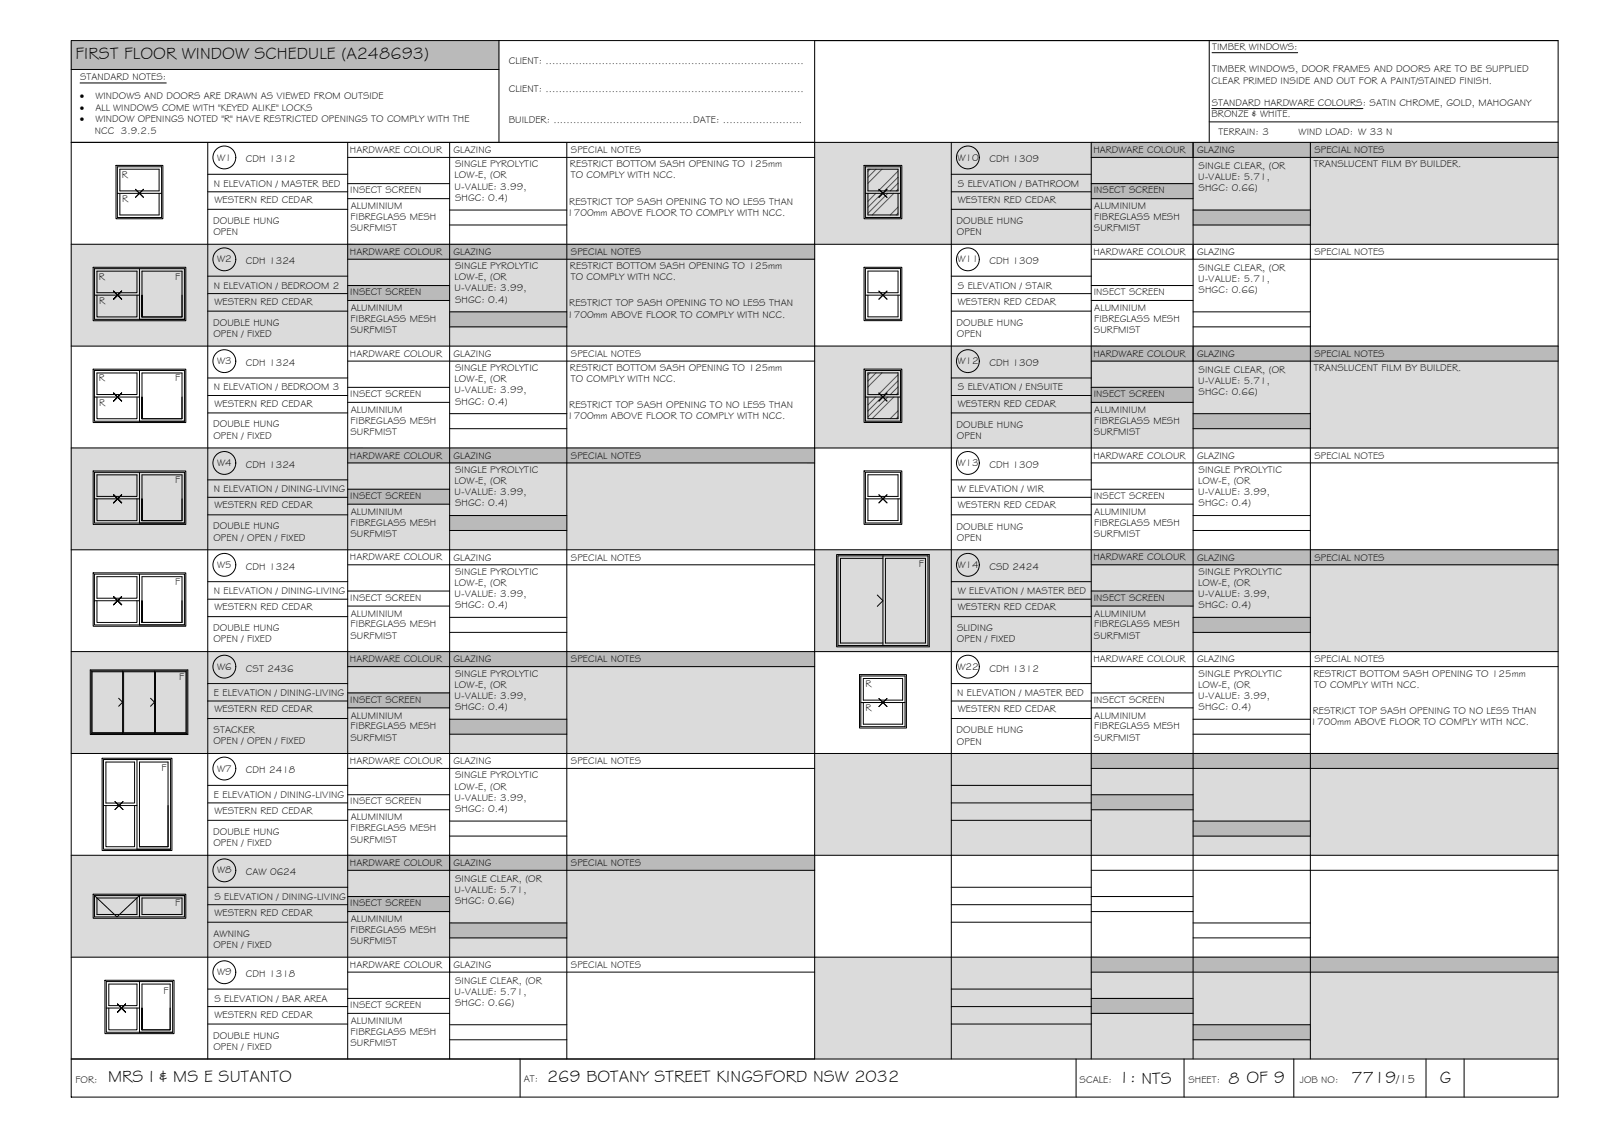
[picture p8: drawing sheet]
<svg xmlns="http://www.w3.org/2000/svg" width="420mm" height="297mm" viewBox="0 0 420 297" stroke-linecap="round" stroke-linejoin="round" font-family="sans-serif">
<!-- layer: WINDOW SCHEDULE HATCH -->
<g fill="#dbdbdb" stroke="#dbdbdb" stroke-width=".26">
<path d="M213.7 37.3l195 26.7v-26.7zM213.7 37.3l195 26.7h-195z"/>
<path d="M18.7 64l195 26.7v-26.7zM18.7 64l195 26.7h-195z"/>
<path d="M213.7 90.7l195 26.7v-26.7zM213.7 90.7l195 26.7h-195z"/>
<path d="M18.7 117.4l195 26.7v-26.7zM18.7 117.4l195 26.7h-195z"/>
<path d="M213.7 144.1l195 26.7v-26.7zM213.7 144.1l195 26.7h-195z"/>
<path d="M18.7 170.8l195 26.7v-26.7zM18.7 170.8l195 26.7h-195z"/>
<path d="M213.7 197.5l195 26.7v-26.7zM213.7 197.5l195 26.7h-195z"/>
<path d="M18.7 224.2l195 26.7v-26.7zM18.7 224.2l195 26.7h-195z"/>
<path d="M213.7 250.9l195 26.7v-26.7zM213.7 250.9l195 26.7h-195z"/>
</g>
<g fill="#bababa" stroke="#bababa" stroke-width=".26">
<path d="M18.7 10.6l112.2 7.6v-7.6zM18.7 10.6l112.2 7.6h-112.2z"/>
<path d="M286.2 37.3l122.5 4v-4zM286.2 37.3l122.5 4h-122.5z"/>
<path d="M286.2 48.1l26.7 4v-4zM286.2 48.1l26.7 4h-26.7z"/>
<path d="M312.9 55.1l30.8 3.9v-3.9zM312.9 55.1l30.8 3.9h-30.8z"/>
<path d="M91.2 64l122.5 4v-4zM91.2 64l122.5 4h-122.5z"/>
<path d="M91.2 74.9l26.7 3.9v-3.9zM91.2 74.9l26.7 3.9h-26.7z"/>
<path d="M117.9 81.8l30.8 3.9v-3.9zM117.9 81.8l30.8 3.9h-30.8z"/>
<path d="M286.2 90.7l122.5 4v-4zM286.2 90.7l122.5 4h-122.5z"/>
<path d="M286.2 101.6l26.7 3.9v-3.9zM286.2 101.6l26.7 3.9h-26.7z"/>
<path d="M312.9 108.5l30.8 3.9v-3.9zM312.9 108.5l30.8 3.9h-30.8z"/>
<path d="M91.2 117.4l122.5 4v-4zM91.2 117.4l122.5 4h-122.5z"/>
<path d="M91.2 128.3l26.7 3.9v-3.9zM91.2 128.3l26.7 3.9h-26.7z"/>
<path d="M117.9 135.2l30.8 3.9v-3.9zM117.9 135.2l30.8 3.9h-30.8z"/>
<path d="M286.2 144.1l122.5 4v-4zM286.2 144.1l122.5 4h-122.5z"/>
<path d="M286.2 155l26.7 3.9v-3.9zM286.2 155l26.7 3.9h-26.7z"/>
<path d="M312.9 161.9l30.8 3.9v-3.9zM312.9 161.9l30.8 3.9h-30.8z"/>
<path d="M91.2 170.8l122.5 4v-4zM91.2 170.8l122.5 4h-122.5z"/>
<path d="M91.2 181.6l26.7 4v-4zM91.2 181.6l26.7 4h-26.7z"/>
<path d="M117.9 188.6l30.8 3.9v-3.9zM117.9 188.6l30.8 3.9h-30.8z"/>
<path d="M286.2 197.5l122.5 4v-4zM286.2 197.5l122.5 4h-122.5z"/>
<path d="M286.2 208.4l26.7 3.9v-3.9zM286.2 208.4l26.7 3.9h-26.7z"/>
<path d="M312.9 215.3l30.8 3.9v-3.9zM312.9 215.3l30.8 3.9h-30.8z"/>
<path d="M91.2 224.2l122.5 4v-4zM91.2 224.2l122.5 4h-122.5z"/>
<path d="M91.2 235l26.7 4v-4zM91.2 235l26.7 4h-26.7z"/>
<path d="M117.9 242l30.8 3.9v-3.9zM117.9 242l30.8 3.9h-30.8z"/>
<path d="M286.2 250.9l122.5 4v-4zM286.2 250.9l122.5 4h-122.5z"/>
<path d="M286.2 261.8l26.7 3.9v-3.9zM286.2 261.8l26.7 3.9h-26.7z"/>
<path d="M312.9 268.7l30.8 3.9v-3.9zM312.9 268.7l30.8 3.9h-30.8z"/>
</g>
<!-- layer: BORDER -->
<g fill="none" stroke="#000" stroke-width=".26">
<path d="M18.7 10.6h390v277h-390zM18.7 18.2h112.2M130.9 10.6v26.7M317.1 10.6v26.7M408.7 10.6h-195v267M18.7 37.3h390M54.5 37.3v240.3M91.2 37.3v240.3M117.9 37.3v240.3M148.7 37.3v240.3M249.5 37.3v240.3M286.2 37.3v240.3"/>
<path d="M312.9 37.3v240.3M317.1 32h91.6M343.7 37.3v240.3M54.5 45.7h36.7M54.5 50.3h36.7M54.5 54.9h36.7M91.2 41.3h122.5M91.2 48.1h26.7M91.2 52.1h26.7M117.9 55.1h30.8M117.9 59h30.8M249.5 45.7h36.7"/>
<path d="M249.5 50.3h36.7M249.5 54.9h36.7M286.2 41.3h122.5M286.2 48.1h26.7M286.2 52.1h26.7M312.9 55.1h30.8M312.9 59h30.8M18.7 64h390M54.5 72.4h36.7M54.5 77h36.7M91.2 68h122.5M91.2 74.9h26.7"/>
<path d="M91.2 78.8h26.7M249.5 72.4h36.7M249.5 77h36.7M286.2 68h122.5M286.2 74.9h26.7M286.2 78.8h26.7M18.7 90.7h390M54.5 81.6h36.7M54.5 99.1h36.7M91.2 94.7h122.5M117.9 81.8h30.8M117.9 85.7h30.8"/>
<path d="M249.5 81.6h36.7M249.5 99.1h36.7M286.2 94.7h122.5M312.9 81.8h30.8M312.9 85.7h30.8M18.7 117.4h390M54.5 103.7h36.7M54.5 108.3h36.7M91.2 101.6h26.7M91.2 105.5h26.7M117.9 108.5h30.8M117.9 112.4h30.8"/>
<path d="M249.5 103.7h36.7M249.5 108.3h36.7M286.2 101.6h26.7M286.2 105.5h26.7M312.9 108.5h30.8M312.9 112.4h30.8M54.5 125.8h36.7M54.5 130.4h36.7M54.5 135h36.7M91.2 121.4h122.5M91.2 128.3h26.7M91.2 132.2h26.7"/>
<path d="M117.9 135.2h30.8M117.9 139.1h30.8M249.5 125.8h36.7M249.5 130.4h36.7M249.5 135h36.7M286.2 121.4h122.5M286.2 128.3h26.7M286.2 132.2h26.7M312.9 135.2h30.8M312.9 139.1h30.8M18.7 144.1h390M54.5 152.5h36.7"/>
<path d="M54.5 157.1h36.7M91.2 148.1h122.5M91.2 155h26.7M91.2 158.9h26.7M249.5 152.5h36.7M249.5 157.1h36.7M286.2 148.1h122.5M286.2 155h26.7M286.2 158.9h26.7M18.7 170.8h390M54.5 161.7h36.7M54.5 179.2h36.7"/>
<path d="M91.2 174.8h122.5M117.9 161.9h30.8M117.9 165.8h30.8M249.5 161.7h36.7M249.5 179.2h36.7M286.2 174.8h122.5M312.9 161.9h30.8M312.9 165.8h30.8M18.7 197.5h390M54.5 183.8h36.7M54.5 188.4h36.7M91.2 181.7h26.7"/>
<path d="M91.2 185.6h26.7M117.9 188.6h30.8M117.9 192.5h30.8M249.5 183.8h36.7M249.5 188.4h36.7M286.2 181.7h26.7M286.2 185.6h26.7M312.9 188.6h30.8M312.9 192.5h30.8M54.5 205.9h36.7M54.5 210.5h36.7M54.5 215.1h36.7"/>
<path d="M91.2 201.5h122.5M91.2 208.4h26.7M91.2 212.3h26.7M117.9 215.3h30.8M117.9 219.2h30.8M249.5 205.9h36.7M249.5 210.5h36.7M249.5 215.1h36.7M286.2 201.5h122.5M286.2 208.4h26.7M286.2 212.3h26.7M312.9 215.3h30.8"/>
<path d="M312.9 219.2h30.8M18.7 224.2h390M54.5 232.6h36.7M54.5 237.2h36.7M91.2 228.2h122.5M91.2 235h26.7M91.2 239h26.7M249.5 232.6h36.7M249.5 237.2h36.7M286.2 228.2h122.5M286.2 235h26.7M286.2 239h26.7"/>
<path d="M18.7 250.9h390M54.5 241.8h36.7M54.5 259.3h36.7M91.2 254.9h122.5M117.9 242h30.8M117.9 245.9h30.8M249.5 241.8h36.7M249.5 259.3h36.7M286.2 254.9h122.5M312.9 242h30.8M312.9 245.9h30.8M18.7 277.6h390"/>
<path d="M54.5 263.9h36.7M54.5 268.5h36.7M91.2 261.8h26.7M91.2 265.7h26.7M117.9 268.7h30.8M117.9 272.6h30.8M136.4 277.6v10M249.5 263.9h36.7M249.5 268.5h36.7M282.2 277.6v10M286.2 261.8h26.7M286.2 265.7h26.7"/>
<path d="M310.5 277.6v10M312.9 268.7h30.8M312.9 272.6h30.8M339.3 277.6v10M374 277.6v10M384 277.6v10"/>
</g>
<!-- layer: TEXT -->
<path d="M317.9 13.8h22.4M21 21.8h22.6M312.9 37.6v3.7M317.8 28.5h39.6M312.9 64.3v3.7M312.9 91v3.7M117.9 224.5v3.7M117.9 251.2v3.7" fill="none" stroke="#000" stroke-width=".26"/>
<!-- layer: WINDOWS -->
<g fill="none" stroke="#000" stroke-width=".26">
<path d="M30.8 43.7h11.6v13.3h-11.6zM30.8 50.7h11.6M31.4 44.4h10.3v5.7h-10.3zM31.4 50.7v5.7h10.3v-5.7M35.5 49.6l2.1 2.1M37.6 49.6l-2.1 2.1M227 43.7h9.2v13.3h-9.2zM227 50.7h9.2M227.6 44.4h7.9v5.7h-7.9zM227.6 50.7v5.7h7.9v-5.7M230.5 49.6l2.1 2.1M232.6 49.6l-2.1 2.1"/>
<path d="M24.8 70.4h23.6v13.3h-23.6zM24.8 77.4h11.8M25.4 77.4v5.7h10.5v-5.7M25.4 71.1h10.5v5.6h-10.5zM29.8 76.3l2.1 2.1M31.9 76.3l-2.1 2.1 2.1-2.1M31.9 76.3l-2.1 2.1M36.6 70.4v13.3h11.8M37.2 77.4v5.7v-12h10.5v12h-10.5h10.5v-5.7M227 70.4h9.2v13.3h-9.2zM227 77.4h9.2M227.6 71.1h7.9v5.6h-7.9z"/>
<path d="M227.6 77.4v5.7h7.9v-5.7M230.5 76.3l2.1 2.1M232.6 76.3l-2.1 2.1M24.8 97.1h23.6v13.3h-23.6zM25.4 97.8h10.5v5.6h-10.5zM36.6 97.1v13.3h11.8M227 97.1h9.2v13.3h-9.2zM227.6 97.8h7.9v5.7h-7.9zM24.8 104.1h11.8M25.4 104.1v5.7h10.5v-5.7M29.8 103l2.1 2.1M31.9 103l-2.1 2.1 2.1-2.1"/>
<path d="M31.9 103l-2.1 2.1M37.2 104.1v5.7v-12h10.5v12h-10.5h10.5v-5.7M227 104.1h9.2M227.6 104.1v5.7h7.9v-5.7M230.5 103l2.1 2.1M232.6 103l-2.1 2.1M24.8 123.8h23.6v13.3h-23.6zM24.8 130.8h11.8M25.4 130.8v5.7h10.5v-5.7M25.4 124.5h10.5v5.6h-10.5zM29.8 129.7l2.1 2.1M31.9 129.7l-2.1 2.1 2.1-2.1"/>
<path d="M31.9 129.7l-2.1 2.1M36.6 123.8v13.3h11.8M37.2 130.8v5.7v-12h10.5v12h-10.5h10.5v-5.7M227 130.8h9.2M227 123.8h9.2v13.3h-9.2zM227.6 124.5h7.9v5.6h-7.9zM227.6 130.8v5.7h7.9v-5.7M230.5 129.7l2.1 2.1M232.6 129.7l-2.1 2.1M24.8 150.5h23.6v13.3h-23.6zM24.8 157.5h11.8M25.4 157.5v5.7h10.5v-5.7"/>
<path d="M25.4 151.2h10.5v5.6h-10.5zM29.8 156.4l2.1 2.2M31.9 156.4l-2.1 2.2 2.1-2.2M31.9 156.4l-2.1 2.2M36.6 150.5v13.3h11.8M37.2 157.5v5.7v-12h10.5v12h-10.5h10.5v-5.7M219.8 145.7h23.6v23.5h-23.6zM230.1 156l1.5 1.5-1.5 1.5M231.6 146.4h-11.2v22.2h11.2M231.6 145.7v23.5M232.2 146.4h10.5v22.2h-10.5zM23.9 175.9h25.1v16.4h-25.1z"/>
<path d="M32.2 176.1h-8v16h8M32.2 175.9v16.4M40.5 176.1h-8.1v16h8.1M40.5 175.9v16.4M40.8 176.1h8v16h-8zM225.8 177.2h11.6v13.3h-11.6zM226.4 177.9h10.3v5.7h-10.3zM27.1 199.1h17.6v23.5h-17.6zM27.8 199.8h7.5v10.7h-7.5zM31.1 183.1l1.1 1-1.1 1.1M35.9 199.1v23.5h8.8M39.5 183.1l1 1-1 1.1"/>
<path d="M225.8 184.2h11.6M226.4 184.2v5.7h10.3v-5.7M230.5 183.1l2.1 2.1M232.6 183.1l-2.1 2.1M27.1 211.2h8.8M27.8 211.2v10.8h7.5v-10.8M30.1 210.1l1.1 1.1 1.1-1.1M30.1 212.3l1.1-1.1 1.1 1.1M36.6 211.2v10.8v-22.2h7.5v22.2h-7.5h7.5v-10.8M24.8 234.8h23.6h-11.8M24.8 234.8l5.9 5.6 5.9-5.6M24.8 234.8v5.6h23.6v-5.6"/>
<path d="M25.4 235.4h10.5v4.3h-10.5zM36.6 234.8v5.6M37.2 235.4h10.5v4.3h-10.5zM27.9 257.3h17.4v13.3h-17.4zM28.5 258h7.4v5.6h-7.4zM36.6 257.3v13.3h8.7M27.9 264.3h8.7M28.5 264.3v5.7h7.4v-5.7M30.8 263.2l2.1 2.2M32.9 263.2l-2.1 2.2 2.1-2.2M32.9 263.2l-2.1 2.2M37.2 264.3v5.7v-12h7.4v12h-7.4h7.4v-5.7"/>
<circle cx="58.8" cy="41.3" r="3"/>
<circle cx="253.8" cy="41.3" r="3"/>
<circle cx="58.8" cy="68" r="3"/>
<circle cx="253.8" cy="68" r="3"/>
<circle cx="58.8" cy="94.7" r="3"/>
<circle cx="253.8" cy="94.7" r="3"/>
<circle cx="58.8" cy="121.4" r="3"/>
<circle cx="253.8" cy="121.4" r="3"/>
<circle cx="58.8" cy="148.1" r="3"/>
<circle cx="253.8" cy="148.1" r="3"/>
<circle cx="58.8" cy="174.8" r="3"/>
<circle cx="253.8" cy="174.8" r="3"/>
<circle cx="58.8" cy="201.5" r="3"/>
<circle cx="58.8" cy="228.2" r="3"/>
<circle cx="58.8" cy="254.9" r="3"/>
</g>
<!-- layer: NEWWORK -->
<g fill="none" stroke="#000" stroke-width=".26">
<path d="M30.4 43.4h12.3v14h-12.3zM226.6 43.4h9.9v14h-9.9zM24.4 70.1h24.3v14h-24.3zM226.6 70.1h9.9v14h-9.9zM24.4 96.8h24.3v14h-24.3zM226.6 96.8h9.9v14h-9.9zM24.4 123.5h24.3v14h-24.3zM226.6 123.5h9.9v14h-9.9zM24.4 150.2h24.3v14h-24.3zM219.4 145.4h24.3v24.2h-24.3zM23.7 175.6h25.6v17h-25.6zM225.4 176.9h12.3v14h-12.3z"/>
<path d="M26.8 198.8h18.3v24.2h-18.3zM24.4 234.4h24.3v6.3h-24.3zM27.5 257h18.1v14h-18.1z"/>
</g>
<!-- layer: HATCH -->
<g fill="none" stroke="#545454" stroke-width=".26">
<path d="M228.2 44.4l-.6 .5M229.7 50.7l-2.1 2.1M229.8 44.4l-2.2 2.1M231.3 50.7l-3.7 3.6M231.3 44.4l-3.7 3.7M232.9 50.7l-5.3 5.2M234.4 50.7l-5.6 5.7M235.5 44.9l-5.1 5.2M235.5 46.5l-3.6 3.6M235.5 54.3l-2 2.1M235.5 55.9l-.5 .5M235.5 48l-2 2.1"/>
<path d="M235.5 49.6l-.4 .5M228.2 97.8l-.6 .5M229.8 97.8l-2.2 2.1M231.3 97.8l-3.7 3.7M235.5 98.3l-5.1 5.2M235.5 99.8l-3.6 3.7M229.7 104.1l-2.1 2.1M231.3 104.1l-3.7 3.7M232.9 104.1l-5.3 5.2M234.4 104.1l-5.6 5.7M235.5 107.7l-2 2.1M235.5 109.3l-.5 .5"/>
<path d="M235.5 101.4l-2 2.1M235.5 103l-.4 .5"/>
</g>
<g font-size="4.5">
<text x="19.8" y="15.6">FIRST FLOOR WINDOW SCHEDULE (A248693)</text>
<text x="28.3" y="283.7">MRS I &amp; MS E SUTANTO</text>
<text x="143.5" y="283.7">269 BOTANY STREET KINGSFORD NSW 2032</text>
<text x="293.4" y="284">1: NTS</text>
<text x="322.2" y="284.2">8 OF 9</text>
<text x="354.5" y="283.8">7719</text>
<text x="377.6" y="283.8">G</text>
</g>
<text font-size="3.2" x="366.3" y="283.8">/15</text>
<g font-size="2.6">
<text x="133.4" y="16.9">CLIENT: ..............................................................................</text>
<text x="317.9" y="13.1">TIMBER WINDOWS:</text>
<text x="21" y="21.1">STANDARD NOTES:</text>
<text x="317.8" y="21.9">CLEAR PRIMED INSIDE AND OUT FOR A PAINT/STAINED FINISH.</text>
<text x="317.9" y="19">TIMBER WINDOWS, DOOR FRAMES AND DOORS ARE TO BE SUPPLIED</text>
<text x="21" y="26.1">·</text>
<text x="21" y="29.1">·</text>
<text x="25" y="29.1">ALL WINDOWS COME WITH &quot;KEYED ALIKE&quot; LOCKS</text>
<text x="25" y="26.1">WINDOWS AND DOORS ARE DRAWN AS VIEWED FROM OUTSIDE</text>
<text x="133.4" y="24">CLIENT: ..............................................................................</text>
<text x="317.8" y="27.7">STANDARD HARDWARE COLOURS: SATIN CHROME, GOLD, MAHOGANY</text>
<text x="21" y="32.1">·</text>
<text x="24.9" y="35.1">NCC 3.9.2.5</text>
<text x="25" y="32.1">WINDOW OPENINGS NOTED &quot;R&quot; HAVE RESTRICTED OPENINGS TO COMPLY WITH THE</text>
<text x="133.4" y="32.3">BUILDER: ..........................................DATE: ........................</text>
<text x="317.7" y="30.7">BRONZE &amp; WHITE.</text>
<text x="319.6" y="35.4">TERRAIN: 3</text>
<text x="340.6" y="35.4">WIND LOAD: W 33 N</text>
<text x="91.8" y="40.1">HARDWARE COLOUR</text>
<text x="119" y="40.1">GLAZING</text>
<text x="149.7" y="40.1">SPECIAL NOTES</text>
<text x="286.8" y="40.1">HARDWARE COLOUR</text>
<text x="314" y="40.1">GLAZING</text>
<text x="344.7" y="40.1">SPECIAL NOTES</text>
<text x="31.9" y="46.6">R</text>
<text x="57" y="42.1">W1</text>
<text x="64.5" y="42.6">CDH 1312</text>
<text x="119.2" y="46.8">LOW-E, (OR</text>
<text x="119.4" y="43.9">SINGLE PYROLYTIC</text>
<text x="149.5" y="43.9">RESTRICT BOTTOM SASH OPENING TO 125mm</text>
<text x="149.7" y="46.8">TO COMPLY WITH NCC.</text>
<text x="251.1" y="42.1">W10</text>
<text x="259.5" y="42.6">CDH 1309</text>
<text x="314.2" y="47.2">U-VALUE: 5.71,</text>
<text x="314.4" y="44.3">SINGLE CLEAR, (OR</text>
<text x="344.6" y="43.9">TRANSLUCENT FILM BY BUILDER.</text>
<text x="32" y="52.9">R</text>
<text x="56.1" y="49">N ELEVATION / MASTER BED</text>
<text x="56.2" y="53.2">WESTERN RED CEDAR</text>
<text x="91.8" y="50.7">INSECT SCREEN</text>
<text x="119.2" y="49.7">U-VALUE: 3.99,</text>
<text x="119.4" y="52.7">SHGC: 0.4)</text>
<text x="149.3" y="53.7">RESTRICT TOP SASH OPENING TO NO LESS THAN</text>
<text x="251.2" y="49">S ELEVATION / BATHROOM</text>
<text x="251.2" y="53.2">WESTERN RED CEDAR</text>
<text x="286.9" y="50.7">INSECT SCREEN</text>
<text x="314.4" y="50.2">SHGC: 0.66)</text>
<text x="55.9" y="58.8">DOUBLE HUNG</text>
<text x="92" y="57.7">FIBREGLASS MESH</text>
<text x="92" y="54.9">ALUMINIUM</text>
<text x="148.7" y="56.6">1700mm ABOVE FLOOR TO COMPLY WITH NCC.</text>
<text x="250.9" y="58.8">DOUBLE HUNG</text>
<text x="287" y="57.7">FIBREGLASS MESH</text>
<text x="287" y="54.9">ALUMINIUM</text>
<text x="56" y="61.7">OPEN</text>
<text x="91.9" y="60.7">SURFMIST</text>
<text x="251" y="61.7">OPEN</text>
<text x="286.9" y="60.7">SURFMIST</text>
<text x="57" y="68.8">W2</text>
<text x="64.5" y="69.3">CDH 1324</text>
<text x="91.8" y="66.8">HARDWARE COLOUR</text>
<text x="119" y="66.9">GLAZING</text>
<text x="119.4" y="70.6">SINGLE PYROLYTIC</text>
<text x="149.5" y="70.6">RESTRICT BOTTOM SASH OPENING TO 125mm</text>
<text x="149.7" y="66.9">SPECIAL NOTES</text>
<text x="251.1" y="68.8">W11</text>
<text x="259.5" y="69.3">CDH 1309</text>
<text x="286.8" y="66.8">HARDWARE COLOUR</text>
<text x="314" y="66.9">GLAZING</text>
<text x="314.4" y="71">SINGLE CLEAR, (OR</text>
<text x="344.7" y="66.9">SPECIAL NOTES</text>
<text x="26" y="73.3">R</text>
<text x="46" y="73.3">F</text>
<text x="56.1" y="75.7">N ELEVATION / BEDROOM 2</text>
<text x="91.8" y="77.4">INSECT SCREEN</text>
<text x="119.2" y="73.5">LOW-E, (OR</text>
<text x="119.2" y="76.4">U-VALUE: 3.99,</text>
<text x="149.7" y="73.5">TO COMPLY WITH NCC.</text>
<text x="251.2" y="75.7">S ELEVATION / STAIR</text>
<text x="286.9" y="77.4">INSECT SCREEN</text>
<text x="314.2" y="73.9">U-VALUE: 5.71,</text>
<text x="314.4" y="76.9">SHGC: 0.66)</text>
<text x="26" y="79.6">R</text>
<text x="56.2" y="79.9">WESTERN RED CEDAR</text>
<text x="92" y="81.6">ALUMINIUM</text>
<text x="119.4" y="79.3">SHGC: 0.4)</text>
<text x="148.7" y="83.3">1700mm ABOVE FLOOR TO COMPLY WITH NCC.</text>
<text x="149.3" y="80.3">RESTRICT TOP SASH OPENING TO NO LESS THAN</text>
<text x="251.2" y="79.9">WESTERN RED CEDAR</text>
<text x="287" y="81.6">ALUMINIUM</text>
<text x="55.9" y="85.4">DOUBLE HUNG</text>
<text x="56" y="88.3">OPEN / FIXED</text>
<text x="91.9" y="87.4">SURFMIST</text>
<text x="92" y="84.4">FIBREGLASS MESH</text>
<text x="250.9" y="85.5">DOUBLE HUNG</text>
<text x="251" y="88.4">OPEN</text>
<text x="286.9" y="87.4">SURFMIST</text>
<text x="287" y="84.4">FIBREGLASS MESH</text>
<text x="57" y="95.5">W3</text>
<text x="64.5" y="95.9">CDH 1324</text>
<text x="91.8" y="93.5">HARDWARE COLOUR</text>
<text x="119" y="93.5">GLAZING</text>
<text x="149.7" y="93.5">SPECIAL NOTES</text>
<text x="251.1" y="95.5">W12</text>
<text x="259.5" y="95.9">CDH 1309</text>
<text x="286.8" y="93.5">HARDWARE COLOUR</text>
<text x="314" y="93.5">GLAZING</text>
<text x="344.7" y="93.5">SPECIAL NOTES</text>
<text x="26" y="100">R</text>
<text x="46" y="100">F</text>
<text x="119.2" y="100.2">LOW-E, (OR</text>
<text x="119.4" y="97.3">SINGLE PYROLYTIC</text>
<text x="149.5" y="97.3">RESTRICT BOTTOM SASH OPENING TO 125mm</text>
<text x="149.7" y="100.2">TO COMPLY WITH NCC.</text>
<text x="314.2" y="100.6">U-VALUE: 5.71,</text>
<text x="314.4" y="97.7">SINGLE CLEAR, (OR</text>
<text x="344.6" y="97.3">TRANSLUCENT FILM BY BUILDER.</text>
<text x="26" y="106.3">R</text>
<text x="56.1" y="102.4">N ELEVATION / BEDROOM 3</text>
<text x="56.2" y="106.6">WESTERN RED CEDAR</text>
<text x="91.8" y="104.1">INSECT SCREEN</text>
<text x="119.2" y="103.1">U-VALUE: 3.99,</text>
<text x="119.4" y="106.1">SHGC: 0.4)</text>
<text x="149.3" y="107.1">RESTRICT TOP SASH OPENING TO NO LESS THAN</text>
<text x="251.2" y="102.4">S ELEVATION / ENSUITE</text>
<text x="251.2" y="106.6">WESTERN RED CEDAR</text>
<text x="286.9" y="104.1">INSECT SCREEN</text>
<text x="314.4" y="103.6">SHGC: 0.66)</text>
<text x="55.9" y="112.1">DOUBLE HUNG</text>
<text x="92" y="111.1">FIBREGLASS MESH</text>
<text x="92" y="108.3">ALUMINIUM</text>
<text x="148.7" y="110">1700mm ABOVE FLOOR TO COMPLY WITH NCC.</text>
<text x="250.9" y="112.2">DOUBLE HUNG</text>
<text x="287" y="111.1">FIBREGLASS MESH</text>
<text x="287" y="108.3">ALUMINIUM</text>
<text x="56" y="115">OPEN / FIXED</text>
<text x="91.9" y="114.1">SURFMIST</text>
<text x="251" y="115.1">OPEN</text>
<text x="286.9" y="114.1">SURFMIST</text>
<text x="57" y="122.2">W4</text>
<text x="64.5" y="122.7">CDH 1324</text>
<text x="91.8" y="120.2">HARDWARE COLOUR</text>
<text x="119" y="120.3">GLAZING</text>
<text x="119.4" y="124">SINGLE PYROLYTIC</text>
<text x="149.7" y="120.3">SPECIAL NOTES</text>
<text x="251.1" y="122.2">W13</text>
<text x="259.5" y="122.7">CDH 1309</text>
<text x="286.8" y="120.2">HARDWARE COLOUR</text>
<text x="314" y="120.3">GLAZING</text>
<text x="314.4" y="124">SINGLE PYROLYTIC</text>
<text x="344.7" y="120.3">SPECIAL NOTES</text>
<text x="46" y="126.7">F</text>
<text x="56.1" y="129.1">N ELEVATION / DINING-LIVING</text>
<text x="91.8" y="130.8">INSECT SCREEN</text>
<text x="119.2" y="126.9">LOW-E, (OR</text>
<text x="119.2" y="129.8">U-VALUE: 3.99,</text>
<text x="251.2" y="129.1">W ELEVATION / WIR</text>
<text x="286.9" y="130.8">INSECT SCREEN</text>
<text x="314.2" y="126.9">LOW-E, (OR</text>
<text x="314.2" y="129.8">U-VALUE: 3.99,</text>
<text x="56.2" y="133.3">WESTERN RED CEDAR</text>
<text x="92" y="137.8">FIBREGLASS MESH</text>
<text x="92" y="135">ALUMINIUM</text>
<text x="119.4" y="132.8">SHGC: 0.4)</text>
<text x="251.2" y="133.3">WESTERN RED CEDAR</text>
<text x="287" y="137.8">FIBREGLASS MESH</text>
<text x="287" y="135">ALUMINIUM</text>
<text x="314.4" y="132.8">SHGC: 0.4)</text>
<text x="55.9" y="138.8">DOUBLE HUNG</text>
<text x="56" y="141.7">OPEN / OPEN / FIXED</text>
<text x="91.9" y="140.8">SURFMIST</text>
<text x="250.9" y="138.9">DOUBLE HUNG</text>
<text x="251" y="141.8">OPEN</text>
<text x="286.9" y="140.8">SURFMIST</text>
<text x="57" y="148.9">W5</text>
<text x="64.5" y="149.3">CDH 1324</text>
<text x="91.8" y="146.9">HARDWARE COLOUR</text>
<text x="119" y="147">GLAZING</text>
<text x="149.7" y="147">SPECIAL NOTES</text>
<text x="241" y="148.6">F</text>
<text x="251.1" y="148.9">W14</text>
<text x="259.5" y="149.3">CSD 2424</text>
<text x="286.8" y="146.9">HARDWARE COLOUR</text>
<text x="314" y="147">GLAZING</text>
<text x="344.7" y="147">SPECIAL NOTES</text>
<text x="46" y="153.4">F</text>
<text x="56.1" y="155.8">N ELEVATION / DINING-LIVING</text>
<text x="119.2" y="153.6">LOW-E, (OR</text>
<text x="119.4" y="150.7">SINGLE PYROLYTIC</text>
<text x="251.2" y="155.8">W ELEVATION / MASTER BED</text>
<text x="314.2" y="153.6">LOW-E, (OR</text>
<text x="314.4" y="150.7">SINGLE PYROLYTIC</text>
<text x="56.2" y="160">WESTERN RED CEDAR</text>
<text x="91.8" y="157.5">INSECT SCREEN</text>
<text x="92" y="161.7">ALUMINIUM</text>
<text x="119.2" y="156.5">U-VALUE: 3.99,</text>
<text x="119.4" y="159.5">SHGC: 0.4)</text>
<text x="251.2" y="160">WESTERN RED CEDAR</text>
<text x="286.9" y="157.5">INSECT SCREEN</text>
<text x="287" y="161.7">ALUMINIUM</text>
<text x="314.2" y="156.5">U-VALUE: 3.99,</text>
<text x="314.4" y="159.5">SHGC: 0.4)</text>
<text x="55.9" y="165.5">DOUBLE HUNG</text>
<text x="91.9" y="167.5">SURFMIST</text>
<text x="92" y="164.5">FIBREGLASS MESH</text>
<text x="251" y="165.5">SLIDING</text>
<text x="286.9" y="167.5">SURFMIST</text>
<text x="287" y="164.5">FIBREGLASS MESH</text>
<text x="56" y="168.4">OPEN / FIXED</text>
<text x="91.8" y="173.6">HARDWARE COLOUR</text>
<text x="119" y="173.6">GLAZING</text>
<text x="149.7" y="173.7">SPECIAL NOTES</text>
<text x="251" y="168.4">OPEN / FIXED</text>
<text x="286.8" y="173.6">HARDWARE COLOUR</text>
<text x="314" y="173.6">GLAZING</text>
<text x="344.7" y="173.7">SPECIAL NOTES</text>
<text x="47" y="178.3">F</text>
<text x="57" y="175.6">W6</text>
<text x="64.5" y="176.1">CST 2436</text>
<text x="119.4" y="177.4">SINGLE PYROLYTIC</text>
<text x="251.1" y="175.6">W22</text>
<text x="259.5" y="176.1">CDH 1312</text>
<text x="314.4" y="177.4">SINGLE PYROLYTIC</text>
<text x="344.5" y="177.4">RESTRICT BOTTOM SASH OPENING TO 125mm</text>
<text x="56.1" y="182.5">E ELEVATION / DINING-LIVING</text>
<text x="91.8" y="184.2">INSECT SCREEN</text>
<text x="119.2" y="180.3">LOW-E, (OR</text>
<text x="119.2" y="183.2">U-VALUE: 3.99,</text>
<text x="227" y="180.1">R</text>
<text x="251.1" y="182.5">N ELEVATION / MASTER BED</text>
<text x="286.9" y="184.2">INSECT SCREEN</text>
<text x="314.2" y="180.3">LOW-E, (OR</text>
<text x="314.2" y="183.2">U-VALUE: 3.99,</text>
<text x="344.7" y="180.3">TO COMPLY WITH NCC.</text>
<text x="56.2" y="186.7">WESTERN RED CEDAR</text>
<text x="92" y="191.2">FIBREGLASS MESH</text>
<text x="92" y="188.4">ALUMINIUM</text>
<text x="119.4" y="186.2">SHGC: 0.4)</text>
<text x="227" y="186.4">R</text>
<text x="251.2" y="186.7">WESTERN RED CEDAR</text>
<text x="287" y="191.2">FIBREGLASS MESH</text>
<text x="287" y="188.4">ALUMINIUM</text>
<text x="314.4" y="186.2">SHGC: 0.4)</text>
<text x="343.7" y="190.1">1700mm ABOVE FLOOR TO COMPLY WITH NCC.</text>
<text x="344.3" y="187.1">RESTRICT TOP SASH OPENING TO NO LESS THAN</text>
<text x="56" y="195.1">OPEN / OPEN / FIXED</text>
<text x="56" y="192.2">STACKER</text>
<text x="91.9" y="194.2">SURFMIST</text>
<text x="250.9" y="192.3">DOUBLE HUNG</text>
<text x="251" y="195.2">OPEN</text>
<text x="286.9" y="194.2">SURFMIST</text>
<text x="42.3" y="202">F</text>
<text x="57" y="202.3">W7</text>
<text x="64.5" y="202.7">CDH 2418</text>
<text x="91.8" y="200.3">HARDWARE COLOUR</text>
<text x="119" y="200.4">GLAZING</text>
<text x="149.7" y="200.4">SPECIAL NOTES</text>
<text x="56.1" y="209.2">E ELEVATION / DINING-LIVING</text>
<text x="119.2" y="207">LOW-E, (OR</text>
<text x="119.2" y="209.9">U-VALUE: 3.99,</text>
<text x="119.4" y="204.1">SINGLE PYROLYTIC</text>
<text x="56.2" y="213.4">WESTERN RED CEDAR</text>
<text x="91.8" y="210.9">INSECT SCREEN</text>
<text x="92" y="215.1">ALUMINIUM</text>
<text x="119.4" y="212.8">SHGC: 0.4)</text>
<text x="55.9" y="218.9">DOUBLE HUNG</text>
<text x="56" y="221.8">OPEN / FIXED</text>
<text x="91.9" y="220.9">SURFMIST</text>
<text x="92" y="217.9">FIBREGLASS MESH</text>
<text x="91.8" y="227">HARDWARE COLOUR</text>
<text x="119" y="227">GLAZING</text>
<text x="149.7" y="227.1">SPECIAL NOTES</text>
<text x="57" y="229">W8</text>
<text x="64.5" y="229.5">CAW 0624</text>
<text x="119.4" y="231.2">SINGLE CLEAR, (OR</text>
<text x="46" y="237.7">F</text>
<text x="56.2" y="235.9">S ELEVATION / DINING-LIVING</text>
<text x="91.8" y="237.6">INSECT SCREEN</text>
<text x="119.2" y="234.1">U-VALUE: 5.71,</text>
<text x="119.4" y="237.1">SHGC: 0.66)</text>
<text x="56" y="245.6">AWNING</text>
<text x="56.2" y="240.1">WESTERN RED CEDAR</text>
<text x="92" y="244.6">FIBREGLASS MESH</text>
<text x="92" y="241.8">ALUMINIUM</text>
<text x="56" y="248.5">OPEN / FIXED</text>
<text x="91.9" y="247.6">SURFMIST</text>
<text x="57" y="255.7">W9</text>
<text x="64.5" y="256.2">CDH 1318</text>
<text x="91.8" y="253.7">HARDWARE COLOUR</text>
<text x="119" y="253.8">GLAZING</text>
<text x="119.4" y="257.9">SINGLE CLEAR, (OR</text>
<text x="149.7" y="253.8">SPECIAL NOTES</text>
<text x="42.9" y="260.5">F</text>
<text x="56.2" y="262.6">S ELEVATION / BAR AREA</text>
<text x="119.2" y="260.8">U-VALUE: 5.71,</text>
<text x="119.4" y="263.8">SHGC: 0.66)</text>
<text x="56.2" y="266.8">WESTERN RED CEDAR</text>
<text x="91.8" y="264.3">INSECT SCREEN</text>
<text x="92" y="268.5">ALUMINIUM</text>
<text x="55.9" y="272.3">DOUBLE HUNG</text>
<text x="56" y="275.2">OPEN / FIXED</text>
<text x="91.9" y="274.3">SURFMIST</text>
<text x="92" y="271.3">FIBREGLASS MESH</text>
<text x="19.8" y="283.8">FOR:</text>
<text x="137.4" y="283.7">AT:</text>
<text x="283.1" y="284">SCALE:</text>
<text x="311.7" y="284">SHEET:</text>
<text x="340.9" y="284">JOB NO:</text>
</g>
</svg>
